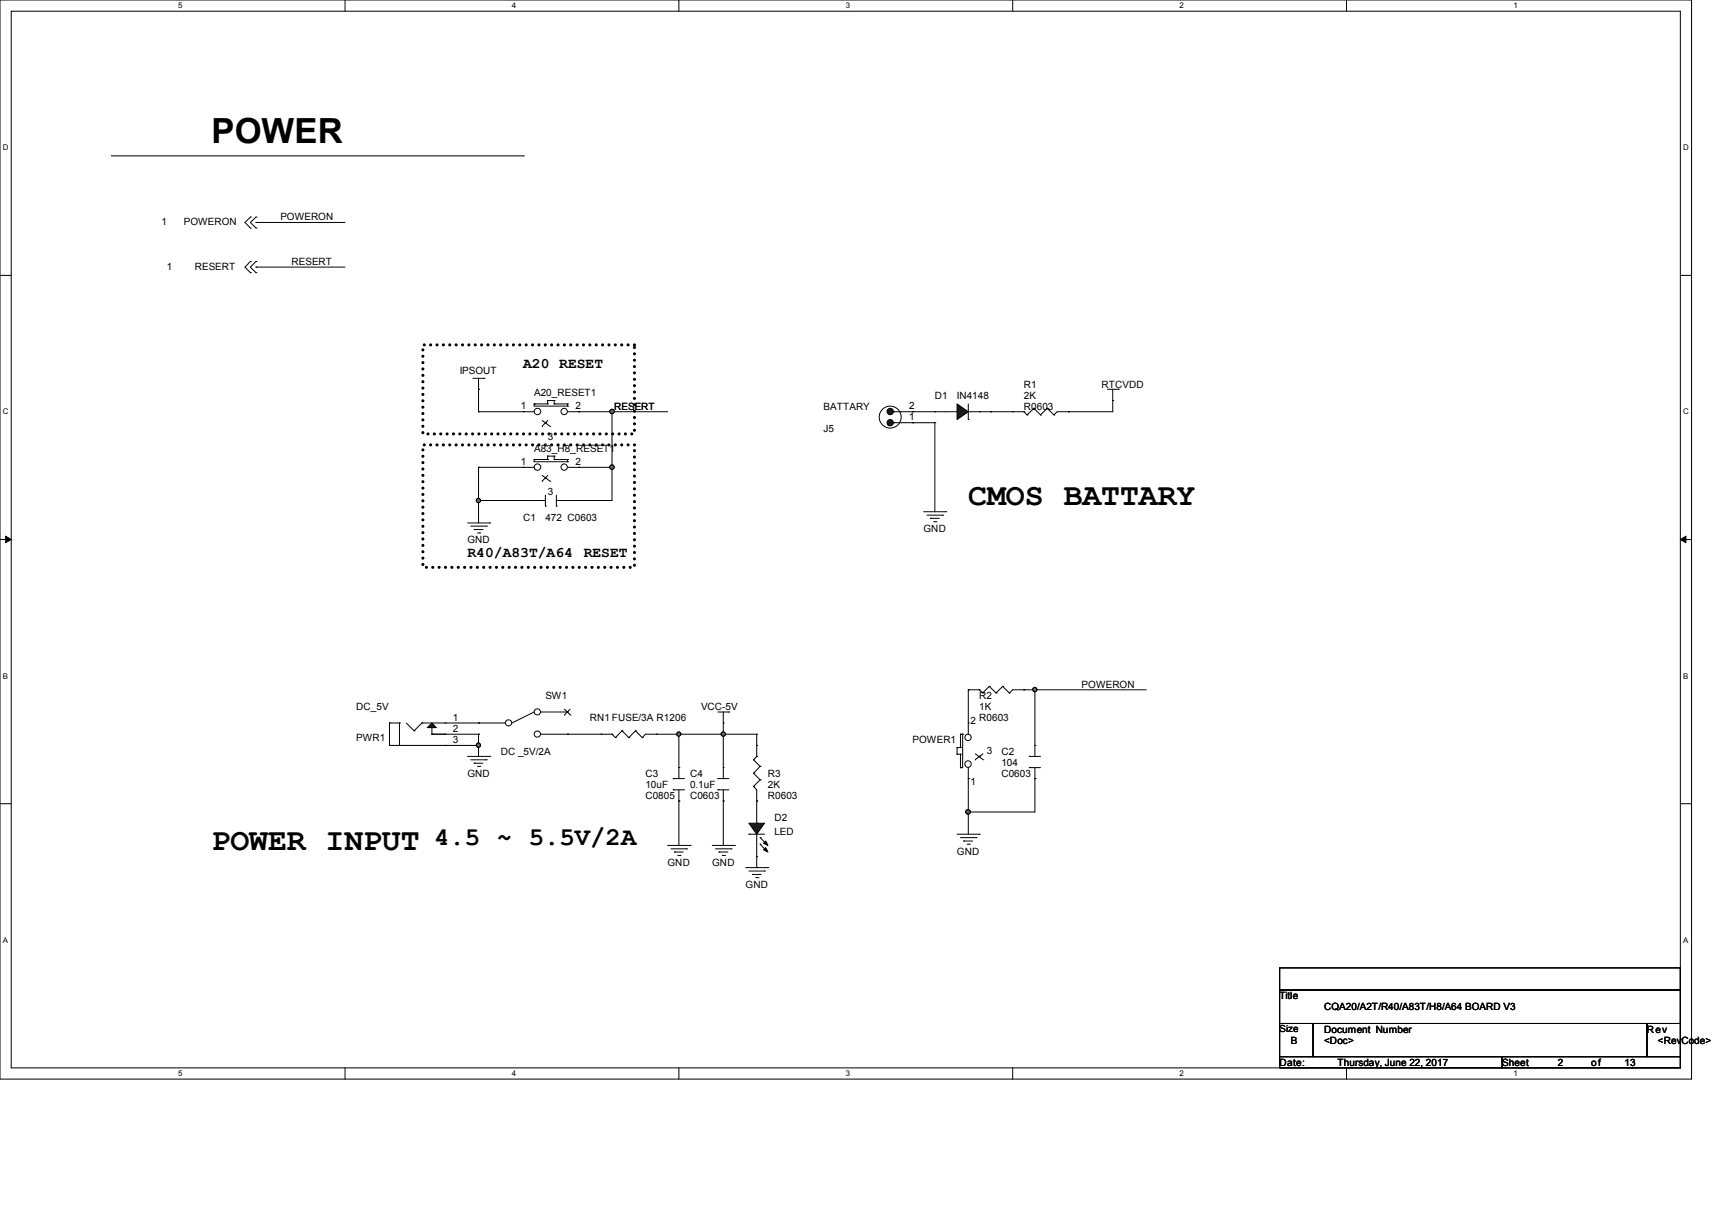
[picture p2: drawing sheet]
<svg xmlns="http://www.w3.org/2000/svg" width="297mm" height="210mm" viewBox="0 0 297 210" stroke-linecap="round" stroke-linejoin="round" font-family="sans-serif">
<path d="M0 0h293.5v187.3h-293.5zM1.9 1.9h289.6v183.4h-289.6z" fill="none" stroke="#000" stroke-width=".17"/>
<g fill="#fff">
<path d="M30.9 .2h.8v1.5h-.8z"/>
<path d="M30.9 185.5h.8v1.6h-.8z"/>
</g>
<path d="M59.9 0v1.9M59.9 185.3v2" fill="none" stroke="#000" stroke-width=".17"/>
<g fill="#fff">
<path d="M88.8 .2h.8v1.5h-.8z"/>
<path d="M88.8 185.5h.8v1.6h-.8z"/>
</g>
<path d="M117.8 0v1.9M117.8 185.3v2" fill="none" stroke="#000" stroke-width=".17"/>
<g fill="#fff">
<path d="M146.7 .2h.8v1.5h-.8z"/>
<path d="M146.7 185.5h.8v1.6h-.8z"/>
</g>
<path d="M175.7 0v1.9M175.7 185.3v2" fill="none" stroke="#000" stroke-width=".17"/>
<g fill="#fff">
<path d="M204.6 .2h.8v1.5h-.8z"/>
<path d="M204.6 185.5h.8v1.6h-.8z"/>
</g>
<path d="M233.6 0v1.9M233.6 185.3v2" fill="none" stroke="#000" stroke-width=".17"/>
<g fill="#fff">
<path d="M262.6 .2h.7v1.5h-.7z"/>
<path d="M262.6 185.5h.7v1.6h-.7z"/>
<path d="M.5 24.8h1v1.6h-1z"/>
<path d="M292 24.8h1v1.6h-1z"/>
<path d="M.5 70.7h1v1.5h-1z"/>
<path d="M292 70.7h1v1.5h-1z"/>
</g>
<path d="M0 47.8h1.9M291.5 47.8h2" fill="none" stroke="#000" stroke-width=".17"/>
<g fill="#fff">
<path d="M.5 116.5h.9v1.6h-.9z"/>
<path d="M292 116.5h.9v1.6h-.9z"/>
</g>
<path d="M0 93.6h1.9M291.5 93.6h2" fill="none" stroke="#000" stroke-width=".17"/>
<path d="M1 93l.9 .6-.9 .6zM291.5 93.6l1-.6v1.2z" fill="#000" stroke="#000" stroke-width=".17"/>
<g fill="#fff">
<path d="M.5 162.4h.9v1.5h-.9z"/>
<path d="M292 162.4h.9v1.5h-.9z"/>
</g>
<path d="M19.3 27.1h71.5M44.4 38.6h.1M44.4 38.6h15.5M90.8 27.1h.1M0 139.5h1.9M125.5 127.4h.1M125.5 127.4h5.8M291.5 139.5h2" fill="none" stroke="#000" stroke-width=".17"/>
<path d="M73.4 59.9h36.7v15.4h-36.7zM73.4 77.2h36.7v21.3h-36.7z" fill="none" stroke="#000" stroke-width=".55" stroke-dasharray="0 1.1"/>
<circle cx="125.5" cy="127.4" r=".37" fill="#696969" stroke="#000" stroke-width=".17"/>
<g fill="none" stroke="#000" stroke-width=".17">
<path d="M158.3 73.4h.1M158.3 71.5h.1M158.3 73.4h3.9M158.3 71.5h3.9M162.2 73.4h.1M162.2 73.4v15.4M171.8 71.5h.1M171.8 71.5h3.9M185.3 71.5h.1M193 69.5h.1M193 69.5v2h-7.7M168 119.7h.1"/>
<path d="M168 119.7v5.8M179.5 119.7h.1M179.5 119.7v9.7M179.5 119.7h19.3"/>
</g>
<circle cx="179.5" cy="119.7" r=".37" fill="#696969" stroke="#000" stroke-width=".17"/>
<path d="M168 140.9h.1M168 140.9h11.5" fill="none" stroke="#000" stroke-width=".17"/>
<circle cx="167.9" cy="140.9" r=".37" fill="#696969" stroke="#000" stroke-width=".17"/>
<path d="M168 140.9h.1M168 140.9v3.9" fill="none" stroke="#000" stroke-width=".17"/>
<circle cx="167.9" cy="140.9" r=".37" fill="#696969" stroke="#000" stroke-width=".17"/>
<g fill="none" stroke="#000" stroke-width=".17">
<path d="M44.4 46.4h.1M44.4 46.4h15.5M83 67.6h.1M83 71.5h.1M83 67.6v3.9M83 71.5h7.8M106.2 71.5h.1M106.2 71.5h9.6M177.6 119.7h.1M177.6 119.7h1.9M83 129.4h.1M83 129.4v1.9"/>
<path d="M168 135.1h.1M168 135.1v5.8M179.5 135.1h.1M179.5 135.1v5.8"/>
</g>
<circle cx="83" cy="129.3" r=".37" fill="#696969" stroke="#000" stroke-width=".17"/>
<path d="M106.2 71.5h.1M106.2 71.5v9.6h-5.8M100.4 81.1h.1M83 127.4h.1M83 127.4v2" fill="none" stroke="#000" stroke-width=".17"/>
<g fill="#696969" stroke="#000" stroke-width=".17">
<circle cx="106.2" cy="81.1" r=".38"/>
<circle cx="106.2" cy="71.4" r=".38"/>
</g>
<path d="M100.4 71.5h.1M100.4 71.5h5.8M83 81.1h.1M83 86.9h.1M83 81.1h7.8M83 81.1v5.8M83 86.9h9.7" fill="none" stroke="#000" stroke-width=".17"/>
<circle cx="83" cy="86.9" r=".37" fill="#696969" stroke="#000" stroke-width=".17"/>
<g fill="none" stroke="#000" stroke-width=".17">
<path d="M83 86.9h.1M83 86.9v3.9M98.5 86.9h.1M106.2 81.1h.1M106.2 81.1v5.8h-7.7M117.8 139h.1M117.8 127.4h.1M117.8 127.4v5.8M117.8 139v7.7M117.8 127.4h7.7M125.5 139h.1M125.5 127.4h.1"/>
<path d="M125.5 127.4v5.8M125.5 139v7.7"/>
</g>
<circle cx="117.7" cy="127.4" r=".36" fill="#696969" stroke="#000" stroke-width=".17"/>
<g fill="none" stroke="#000" stroke-width=".17">
<path d="M43.4 39.6h.1M43.4 37.7h.1M43.4 37.7l-.9 .9 .9 1M44.4 39.6h.1M44.4 37.7h.1M44.4 37.7l-1 .9 1 1M43.4 47.3h.1M43.4 45.4h.1M43.4 45.4l-.9 1 .9 .9M44.4 47.3h.1M44.4 45.4h.1M44.4 45.4l-1 1 1 .9"/>
<path d="M82 65.7h2M83 67.6h.1M83 65.7v1.9M84 65.7h.1M192.1 67.6h1.9M193 69.5h.1M193 67.6v1.9M194 67.6h.1M81.1 90.8h3.9M81.7 91.3h2.7M82.3 91.9h.1M82.3 91.9h1.5"/>
<path d="M82.8 92.5h.4M83.2 92.5h.1M84.4 91.3h.1M85 90.8h.1M160.2 88.8h3.9M160.8 89.4h2.7M161.4 90h.1M161.4 90h1.5M162 90.6h.3M162.3 90.6h.1M163.5 89.4h.1M164.1 88.8h.1"/>
<path d="M81.1 131.3h3.9M81.7 131.9h2.7M82.3 132.5h.1M82.3 132.5h1.5M82.8 133h.4M83.2 133h.1M84.4 131.9h.1M85 131.3h.1M92.7 123.6h.1M92.7 123.6l-3.9 1.9M98.5 127.4h.1M98.5 127.4h5.8"/>
<path d="M113.9 127.4h3.9M117.8 127.4h.1M124.5 123.6h1.9M125.5 127.4h.1M125.5 125.5h.1M125.5 123.6v3.8M126.4 123.6h.1M131.3 127.4h.1M131.3 127.4v2M115.8 146.7h3.9M116.4 147.3h2.7M117 147.9h.1"/>
<path d="M117 147.9h1.5M117.6 148.5h.4M118 148.5h.1M119.1 147.3h.1M119.7 146.7h.1M123.6 146.7h3.8M124.1 147.3h2.7M124.7 147.9h.1M124.7 147.9h1.6M125.3 148.5h.4M125.7 148.5h.1M126.8 147.3h.1"/>
<path d="M127.4 146.7h.1M129.4 150.6h3.8M129.9 151.2h2.7M130.5 151.8h.1M130.5 151.8h1.5M131.1 152.3h.4M131.5 152.3h.1M132.6 151.2h.1M133.2 150.6h.1M166 144.8h3.9M166.6 145.4h2.7M167.2 146h.1"/>
<path d="M167.2 146h1.5M167.8 146.5h.3M168.1 146.5h.1M169.3 145.4h.1M169.9 144.8h.1M222 168h69.5v3.8h-69.5zM222 171.8h69.5v5.8h-69.5zM222 177.6h5.8v5.8h-5.8zM227.8 177.6h57.9v5.8h-57.9zM285.7 177.6h5.8v5.8h-5.8zM222 183.4h38.6v1.9h-38.6zM260.6 183.4h30.9v1.9h-30.9z"/>
</g>
<circle cx="88.2" cy="125.5" r=".54" fill="#fff" stroke="#000" stroke-width=".17"/>
<path d="M83 125.5h.1M83 125.5h4.7" fill="none" stroke="#000" stroke-width=".17"/>
<circle cx="93.2" cy="123.5" r=".54" fill="#fff" stroke="#000" stroke-width=".17"/>
<path d="M93.8 123.6h4.7M97.9 124.1h.1M97.9 123l1.1 1.1M98.5 123.6h.1M99 124.1h.1M99 123l-1.1 1.1" fill="none" stroke="#000" stroke-width=".17"/>
<circle cx="93.2" cy="127.4" r=".54" fill="#fff" stroke="#000" stroke-width=".17"/>
<g fill="none" stroke="#000" stroke-width=".17">
<path d="M92.7 79.8h.1M92.7 79.8v.3h5.8M92.7 79.8h2.3M95 79.2h.1M95 79.8h.1M95 79.2h1.1M95 79.2v.6M96.1 79.8h.1M96.1 79.2h.1M96.1 79.8h2.4M96.1 79.2v.6M98.5 79.8h.1"/>
<path d="M98.5 79.8v.3M90.8 81.1h.1M90.8 81.1h1.9M94 83.5h.1M94 82.5l1.4 1M94.6 83h.1M95.1 82.5l-1.1 1M95.4 83.5h.1M98.5 80.1h.1M98.5 81.1h1.9M100.4 81.1h.1M93.8 127.4h4.7"/>
<path d="M98.5 127.4h.1M116.8 135.1h.1M116.8 137.1h.1M116.8 135.1h1.9M116.8 137.1h1.9M117.8 133.2h.1M117.8 139h.1M117.8 133.2v1.9M117.8 137.1v1.9M166 129.8h.1M166 130.9h.1M166 129.8h.6"/>
<path d="M166 129.8v1.1M166 130.9h.6M166.6 127.4h.1M166.6 129.8h.1M166.6 130.9h.1M166.6 133.2h.1M166.6 127.4h.4M166.6 127.4v2.4M166.6 130.9v2.3M167 127.4h.1M167 127.4v5.8h-.4M168 135.1h.1"/>
<path d="M168 125.5h.1M168 125.5v1.9M168 133.2v1.9M169.2 131.9h.1M169.2 130.8l1.4 1.1M169.9 131.3h.1M170.6 131.9h.1M170.6 130.8l-1.4 1.1"/>
<circle cx="93.2" cy="81.1" r=".56"/>
<circle cx="97.9" cy="81.1" r=".55"/>
<circle cx="167.9" cy="132.6" r=".56"/>
<circle cx="167.9" cy="128" r=".55"/>
</g>
<circle cx="154.4" cy="71.4" r=".55" fill="#1c1c1c" stroke="#000" stroke-width=".17"/>
<path d="M155 71.5h.1M155 71.5h1.4" fill="none" stroke="#000" stroke-width=".17"/>
<circle cx="154.4" cy="73.4" r=".55" fill="#1c1c1c" stroke="#000" stroke-width=".17"/>
<g fill="none" stroke="#000" stroke-width=".17">
<path d="M90.8 71.5h.1M90.8 71.5h1.9M92.7 70.1h.1M92.7 70.1v.4h5.8M92.7 70.1h2.3M94 74h.1M94 72.9l1.4 1.1M94.6 73.4h.1M95 69.5h.1M95 70.1h.1M95 69.5h1.1M95 69.5v.6"/>
<path d="M95.1 72.9l-1.1 1.1M95.4 74h.1M96.1 70.1h.1M96.1 69.5h.1M96.1 70.1h2.4M96.1 69.5v.6M98.5 70.5h.1M98.5 70.1h.1M98.5 71.5h1.9M98.5 70.1v.4M100.4 71.5h.1M155 73.4h.1"/>
<path d="M155 73.4h3.3M156.4 71.5h1.9M158.3 71.5h.1M158.3 73.4h.1M164.1 71.5h1.9M166 71.5h.1M168 72.8h.1M168 71.5h1.9M168 70.1v2.7M169.9 71.5h.1M104.3 127.4h.1M104.3 127.4h1.9"/>
<path d="M106.2 127.4h.1M106.2 127.4l.6 .6M106.8 128h.1M107.9 126.8h.1M107.9 126.8l1.2 1.2M107.9 126.8l-1.1 1.2M109.1 128h.1M110.2 126.8h.1M110.2 126.8l1.2 1.2M110.2 126.8l-1.1 1.2M111.4 128h.1M113.9 127.4h.1"/>
<path d="M113.9 127.4h-1.9l-.6 .6M124.5 135.1h.1M124.5 137.1h.1M124.5 135.1h1.9M124.5 137.1h1.9M125.5 133.2h.1M125.5 139h.1M125.5 133.2v1.9M125.5 137.1v1.9M178.6 131.3h.1M178.6 133.2h.1M178.6 131.3h1.9"/>
<path d="M178.6 133.2h1.9M179.5 129.4h.1M179.5 135.1h.1M179.5 129.4v1.9M179.5 133.2v1.9"/>
<circle cx="93.2" cy="71.4" r=".56"/>
<circle cx="97.9" cy="71.4" r=".55"/>
<circle cx="154.4" cy="72.4" r="1.91"/>
</g>
<path d="M166 70.1l2 1.4-2 1.3z" fill-rule="evenodd" fill="#1c1c1c" stroke="#000" stroke-width=".17"/>
<g fill="none" stroke="#000" stroke-width=".17">
<path d="M162.2 71.5h.1M162.2 71.5h1.9M169.9 71.5h1.9M171.8 71.5h.1M175.7 71.5h.1M175.7 71.5h1.9M177.6 71.5h.1M177.6 71.5l.6 .5M178.2 72h.1M179.4 70.9h.1M179.4 70.9l1.1 1.1M179.4 70.9l-1.2 1.1"/>
<path d="M180.5 72h.1M181.7 70.9h.1M181.7 70.9l1.1 1.1M181.7 70.9l-1.2 1.1M182.8 72h.1M185.3 71.5h.1M185.3 71.5h-1.9l-.6 .5M92.7 86.9h.1M92.7 86.9h1.9M94.6 87.8h.1M94.6 85.9v1.9M96.5 87.8h.1"/>
<path d="M96.5 85.9v1.9M96.5 86.9h2M98.5 86.9h.1M168 119.7h.1M168 119.7h1.9M169.9 119.7h.1M169.9 119.7l.6 .6M171.6 119.1h.1M171.6 119.1l1.2 1.2M171.6 119.1l-1.1 1.2M173.9 119.1h.1M173.9 119.1l1.2 1.2"/>
<path d="M173.9 119.1l-1.1 1.2M177.6 119.7h.1M177.6 119.7h-1.9l-.6 .6M170.5 120.3h.1M172.8 120.3h.1M175.1 120.3h.1M129.9 144.8h.1M129.9 144.8h2.7M131.3 142.9h.1M131.3 148.7h.1M131.3 140.9v2M131.3 144.8v3.9"/>
</g>
<g fill="#1c1c1c" stroke="#000" stroke-width=".17">
<path d="M129.9 142.9h2.7l-1.3 1.9z" fill-rule="evenodd"/>
<path d="M132.8 147.1l.4 .8-.7-.4z" fill-rule="evenodd"/>
<path d="M132.8 146l.4 .7-.7-.4z" fill-rule="evenodd"/>
</g>
<g fill="none" stroke="#000" stroke-width=".17">
<path d="M130.7 136.5h.1M130.7 134.2h.1M130.7 131.9h.1M130.7 136.5l.6 .6v3.8M130.7 134.2l1.2 1.1M130.7 131.9l1.2 1.1M131.3 139h.1M131.3 131.3h.1M131.3 129.4h.1M131.3 129.4v1.9M131.3 131.3l-.6 .6M131.9 135.3h.1"/>
<path d="M131.9 133h.1M131.9 135.3l-1.2 1.2M131.9 133l-1.2 1.2M131.3 150.6h.1M131.3 148.7v1.9M131.9 145.4h.1M131.9 146.5h.1M131.9 145.4l1.1 1.1M131.9 146.5l1.1 1.2"/>
</g>
<path d="M74.1 126.3l.8-.8 .8 .8z" fill="#1c1c1c" stroke="#000" stroke-width=".17"/>
<g fill="none" stroke="#000" stroke-width=".17">
<path d="M67.6 129.4h.1M67.6 125.5h.1M67.6 125.5h1.7M67.6 129.4h15.4M67.6 125.5v3.9M69.3 125.5h.1M69.3 129.4h.1M69.3 125.5v3.9M70.5 125.5l1.3 1.3M71.8 126.8h.1M73.2 125.5h.1M73.2 125.5h9.8"/>
<path d="M73.2 125.5l-1.4 1.3M74.9 127.4h.1M74.9 127.4h8.1M74.9 126.3v1.1M77.2 125.5h.1M77.2 127.4h.1M77.2 129.4h.1M83 125.5h.1M83 127.4h.1M83 129.4h.1"/>
</g>
<g fill="#696969" stroke="#000" stroke-width=".17">
<circle cx="125.5" cy="127.4" r=".37"/>
<circle cx="179.5" cy="119.7" r=".37"/>
<circle cx="167.9" cy="140.9" r=".37"/>
<circle cx="83" cy="129.3" r=".37"/>
<circle cx="106.2" cy="81.1" r=".38"/>
<circle cx="106.2" cy="71.4" r=".38"/>
<circle cx="83" cy="86.9" r=".37"/>
<circle cx="117.7" cy="127.4" r=".36"/>
</g>
<text font-size="6" x="36.7" y="24.9">POWER</text>
<g font-size="5.5">
<text x="168" y="87.6">CMOS BATTARY</text>
<text x="36.7" y="147.4">POWER INPUT</text>
</g>
<text font-size="4.4" x="75.3" y="146.6">4.5 ~ 5.5V/2A</text>
<g font-size="2.5">
<text x="90.8" y="63.9">A20 RESET</text>
<text x="81.1" y="96.7">R40/A83T/A64</text>
<text x="101.3" y="96.7">RESET</text>
</g>
<g font-size="1.7">
<text x="28" y="39.1">1</text>
<text x="31.9" y="39.1">POWERON</text>
<text x="48.6" y="38.2">POWERON</text>
<text x="29" y="46.8">1</text>
<text x="33.8" y="46.8">RESERT</text>
<text x="50.6" y="46">RESERT</text>
<text x="79.7" y="64.9">IPSOUT</text>
<text x="90.3" y="71">1</text>
<text x="92.7" y="68.8">A20_RESET1</text>
<text x="99.8" y="71">2</text>
<text x="106.5" y="71.1">RESERT</text>
<text x="142.9" y="71.1">BATTARY</text>
<text x="157.7" y="71">2</text>
<text x="162.2" y="69.2">D1</text>
<text x="166" y="69.2">IN4148</text>
<text x="177.6" y="67.3">R1</text>
<text x="177.6" y="69.2">2K</text>
<text x="177.6" y="71.1">R0603</text>
<text x="191.1" y="67.3">RTCVDD</text>
<text x="95" y="76.3">3</text>
<text x="142.9" y="75">J5</text>
<text x="157.7" y="72.9">1</text>
<text x="90.3" y="80.7">1</text>
<text x="92.7" y="78.4">A83_H8_RESET1</text>
<text x="99.8" y="80.7">2</text>
<text x="95" y="86">3</text>
<text x="81.1" y="94.3">GND</text>
<text x="90.8" y="90.4">C1</text>
<text x="94.6" y="90.4">472 C0603</text>
<text x="160.2" y="92.4">GND</text>
<text x="187.6" y="119.3">POWERON</text>
<text x="61.8" y="123.2">DC_5V</text>
<text x="78.6" y="125.1">1</text>
<text x="94.6" y="121.3">SW1</text>
<text x="102.3" y="125.2">RN1 FUSE/3A R1206</text>
<text x="121.6" y="123.2">VCC-5V</text>
<text x="168.4" y="125.7">2</text>
<text x="169.9" y="121.3">R2</text>
<text x="169.9" y="123.2">1K</text>
<text x="169.9" y="125.2">R0603</text>
<text x="61.8" y="128.7">PWR1</text>
<text x="78.6" y="127">2</text>
<text x="78.6" y="128.9">3</text>
<text x="86.9" y="131">DC _5V/2A</text>
<text x="158.3" y="129">POWER1</text>
<text x="171.2" y="130.9">3</text>
<text x="173.7" y="131">C2</text>
<text x="81.1" y="134.8">GND</text>
<text x="112" y="134.8">C3</text>
<text x="112" y="136.7">10uF</text>
<text x="119.7" y="134.8">C4</text>
<text x="119.7" y="136.7">0.1uF</text>
<text x="133.2" y="134.8">R3</text>
<text x="133.2" y="136.7">2K</text>
<text x="168.4" y="136.2">1</text>
<text x="173.7" y="132.9">104</text>
<text x="173.7" y="134.8">C0603</text>
<text x="112" y="138.7">C0805</text>
<text x="119.7" y="138.7">C0603</text>
<text x="133.2" y="138.7">R0603</text>
<text x="134.4" y="142.5">D2</text>
<text x="134.4" y="144.9">LED</text>
<text x="166" y="148.3">GND</text>
<text x="115.8" y="150.3">GND</text>
<text x="123.6" y="150.3">GND</text>
<text x="129.4" y="154.1">GND</text>
<text x="222" y="173.4">Title</text>
<text x="222" y="179.2">Size</text>
<text x="229.7" y="175.3">CQA20/A2T/R40/A83T/H8/A64 BOARD V3</text>
<text x="229.7" y="179.2">Document Number</text>
<text x="285.7" y="179.2">Rev</text>
<text x="222" y="185">Date:</text>
<text x="223.9" y="181.1">B</text>
<text x="229.7" y="181.1">&lt;Doc&gt;</text>
<text x="232.1" y="185">Thursday, June 22, 2017</text>
<text x="260.6" y="185">Sheet</text>
<text x="270.2" y="185">2</text>
<text x="276.1" y="185">of</text>
<text x="281.8" y="185">13</text>
<text x="287.6" y="181.1">&lt;RevCode&gt;</text>
</g>
<g font-size="1.4">
<text x="30.9" y="1.4">5</text>
<text x="88.8" y="1.4">4</text>
<text x="146.7" y="1.4">3</text>
<text x="204.6" y="1.4">2</text>
<text x="262.6" y="1.4">1</text>
<text x=".5" y="26.1">D</text>
<text x="292" y="26.1">D</text>
<text x=".5" y="71.9">C</text>
<text x="292" y="71.9">C</text>
<text x=".5" y="117.8">B</text>
<text x="292" y="117.8">B</text>
<text x=".5" y="163.6">A</text>
<text x="292" y="163.6">A</text>
<text x="30.9" y="186.8">5</text>
<text x="88.8" y="186.8">4</text>
<text x="146.7" y="186.8">3</text>
<text x="204.6" y="186.8">2</text>
<text x="262.6" y="186.8">1</text>
</g>
</svg>
